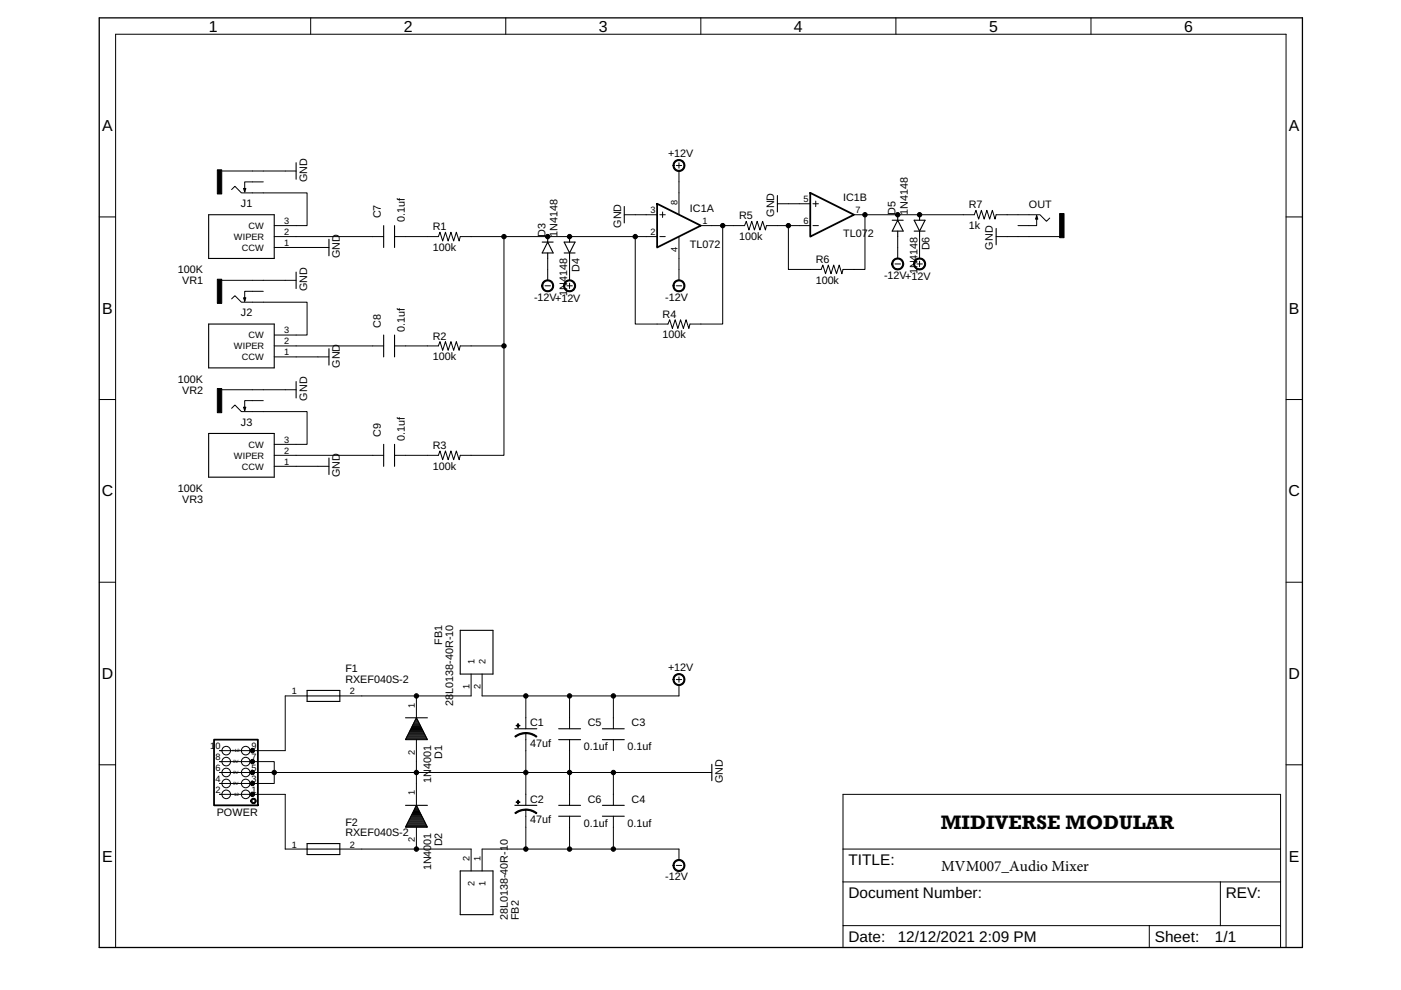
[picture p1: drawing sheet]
<svg xmlns="http://www.w3.org/2000/svg" width="297mm" height="210mm" viewBox="0 0 297 210" stroke-linecap="round" stroke-linejoin="round" font-family="sans-serif">
<path d="M21 3.8h255.1v197.1h-255.1z" fill="none" stroke="#000" stroke-width=".28"/>
<g fill="none" stroke="#000" stroke-width=".21">
<path d="M65.9 3.8v3.5M107.2 3.8v3.5M148.6 3.8v3.5M189.9 3.8v3.5M231.3 3.8v3.5M47 36.3h15.8M55.8 38.6h-3.9v2.1M143.4 35.1h1.1M144 34.5v1.2M144 36.3v9.2M21 46h3.5M47 59.4h15.8"/>
<path d="M49.1 40.2l.7-.7 1.4 1.4h13.9v6.9h-7M58.1 52.5h11.6M58.1 50.2h23.2M83.7 50.2h9.2l.4-1 .6 1.9 .5-1.9 .6 1.9 .6-1.9 .6 1.9 .6-1.9 .5 1.9 .3-.9h41.7M106.8 50.2v23.1h-9.2l-.3 1-.5-1.9-.6 1.9-.6-1.9-.6 1.9-.6-1.9-.5 1.9-.6-1.9-.4 .9h-9.2M116.1 54.8v4.6M120.8 54.8v4.6M132.4 45.5h6.9M139.9 50.2h1.2M139.9 45.5h1.2M140.5 44.9v1.2M144 50.2v9.2"/>
<path d="M148.6 47.8h9.3l.3-.9 .6 1.9 .6-1.9 .6 1.9 .5-1.9 .6 1.9 .6-1.9 .6 1.9 .2-1h9.3M153.2 47.8v20.9h-6.9l-.3 .9-.5-1.8-.6 1.8-.6-1.8-.6 1.8-.5-1.8-.6 1.8-.6-1.8-.4 .9h-6.9v-18.5M164.8 43.2h7M172.4 47.8h1.1M172.4 43.2h1.1M173 42.6v1.2M181.1 45.5h25.5l.3-.9 .6 1.9 .6-1.9 .6 1.9 .5-1.9 .6 1.9 .6-1.9 .6 1.9 .2-1h9.3l1.4 1.4 .7-.7M183.4 45.5v11.6h-4.7l-.2 .9-.6-1.8-.5 1.8-.6-1.8-.6 1.8-.6-1.8-.6 1.8-.5-1.8-.4 .9h-6.9v-9.3M189.8 56h1.1M190.3 50.2v4.6M194.4 56h1.2M195 50.2v4.6"/>
<path d="M195 55.4v1.1M211.2 50.2h13.5M219.8 45.8v2h-4M272.7 46h3.4M49.1 63.4l.7-.7 1.4 1.4h13.9v6.9h-7M55.8 61.8h-3.9v2M58.1 75.7h11.6M58.1 73.3h23.2M106.8 73.3v23.2h-9.2l-.3 1-.5-1.9-.6 1.9-.6-1.9-.6 1.9-.6-1.9-.5 1.9-.6-1.9-.4 .9h-9.2M115.5 60.6h1.2M120.2 60.6h1.1M120.8 60v1.2"/>
<path d="M143.4 60.6h1.1M21 84.7h3.5M47 82.6h15.8M49.1 86.6l.7-.7 1.4 1.4h13.9v6.9h-7M55.8 84.9h-3.9v2.1M58.1 98.9h11.6M58.1 96.5h23.2M272.7 84.7h3.4M21 123.4h3.5M272.7 123.4h3.4M53 159.2h.5M65.1 147.6h-4.6v11.6h-14h.6"/>
<path d="M88.3 147.6v4.6M88.3 156.8v14M99.9 142.9v4.7h-27.8M102.2 142.9v4.7h41.8v-2.4M111.5 147.6v6.9M111.5 155.4v15.4M120.8 147.6v6.9M120.8 156.8v14M130 147.6v6.9M130 156.8v2.4M143.4 144.1h1.1M144 143.5v1.2"/>
<path d="M21 162.2h3.5M46.5 163.8h104.4M46.5 161.5h11.6v4.6h-11.6M47.1 168.4h-.6h14v11.6h4.6M53 168.4h.5M88.3 175.4v4.6M111.5 171.7v8.3M120.8 173.1v6.9M130 163.8v7M130 173.1v6.9M272.7 162.2h3.4M72.1 180h27.8v4.7"/>
<path d="M143.4 183.5h1.1M144 182.4v-2.4h-41.8v4.7M178.7 196.3v-27.9h92.8v27.9M178.7 180h92.8M178.7 187h92.8M243.7 196.3v4.6M243.7 196.3h15M258.7 196.3h12.8v4.6h-92.8v-4.6h65M258.7 187v9.3M272.7 200.9v-193.6h-248.2v193.6"/>
<circle cx="48" cy="159.2" r=".91"/>
<circle cx="52.1" cy="159.2" r=".91"/>
<circle cx="48" cy="161.5" r=".91"/>
<circle cx="48" cy="163.8" r=".91"/>
<circle cx="48" cy="166.1" r=".91"/>
<circle cx="48" cy="168.4" r=".91"/>
<circle cx="52.1" cy="161.5" r=".91"/>
<circle cx="52.1" cy="163.8" r=".91"/>
<circle cx="52.1" cy="166.1" r=".91"/>
<circle cx="52.1" cy="168.4" r=".91"/>
</g>
<path d="M139.3 43.2l9.3 4.6-9.3 4.7zM171.8 40.9l9.3 4.6-9.3 4.7zM45.4 156.8h9.3v14h-9.3z" fill="none" stroke="#000" stroke-width=".38"/>
<g fill="#000" stroke="#000" stroke-width=".21">
<path d="M143 34.2a1.27 1.27 0 0 1 2 .2 1.27 1.27 0 0 1-.7 1.9 1.27 1.27 0 0 1-1.6-1.2h.2a1.05 1.05 0 0 1 1.6-.9 1.05 1.05 0 0 1 .1 1.8 1.05 1.05 0 0 1-1.7-.6v-.3h-.2z" fill-rule="evenodd"/>
<path d="M189.4 55.1a1.27 1.27 0 0 1 2 .2 1.27 1.27 0 0 1-.7 1.9 1.27 1.27 0 0 1-1.6-1.2h.2a1.04 1.04 0 0 1 1.5-1 1.04 1.04 0 0 1 .2 1.7 1.04 1.04 0 0 1-1.7-.5v-.2h-.2z" fill-rule="evenodd"/>
<path d="M194.1 55.1a1.28 1.28 0 0 1 2 .2 1.28 1.28 0 0 1-.8 1.9 1.28 1.28 0 0 1-1.6-1.2h.2a1.04 1.04 0 0 1 1.5-1 1.04 1.04 0 0 1 .3 1.7 1.04 1.04 0 0 1-1.7-.5l-.1-.2h-.2z" fill-rule="evenodd"/>
<path d="M115.2 59.7a1.27 1.27 0 0 1 2 .3 1.27 1.27 0 0 1-.8 1.8 1.27 1.27 0 0 1-1.5-1.2h.2a1.04 1.04 0 0 1 1.4-1 1.04 1.04 0 0 1 .3 1.8 1.04 1.04 0 0 1-1.7-.5v-.3h-.2z" fill-rule="evenodd"/>
<path d="M119.9 59.7a1.28 1.28 0 0 1 2 .3 1.28 1.28 0 0 1-.8 1.8 1.28 1.28 0 0 1-1.6-1.2h.2a1.04 1.04 0 0 1 1.5-1 1.04 1.04 0 0 1 .2 1.8 1.04 1.04 0 0 1-1.6-.5l-.1-.3h-.2z" fill-rule="evenodd"/>
<path d="M143 59.7a1.28 1.28 0 0 1 2.1 .2 1.28 1.28 0 0 1-.8 1.9 1.28 1.28 0 0 1-1.6-1.2h.2a1.05 1.05 0 0 1 1.6-.9 1.05 1.05 0 0 1 .1 1.8 1.05 1.05 0 0 1-1.7-.6v-.3h-.2z" fill-rule="evenodd"/>
<path d="M109.2 156.1l1.1-.6 1.2-.2v.3l-1.4 .2-.8 .5z" fill-rule="evenodd"/>
<path d="M111.5 155.3l1.2 .2 1.1 .6-.1 .2-1.3-.6-.9-.1z" fill-rule="evenodd"/>
<path d="M143 143.2a1.28 1.28 0 0 1 2.1 .2 1.28 1.28 0 0 1-.8 1.9 1.28 1.28 0 0 1-1.6-1.2h.2a1.05 1.05 0 0 1 1.6-.9 1.05 1.05 0 0 1 .1 1.8 1.05 1.05 0 0 1-1.7-.6v-.3h-.2z" fill-rule="evenodd"/>
<path d="M53.4 169.4a.59 .59 0 0 1 .9 .2 .59 .59 0 0 1-.4 .8 .59 .59 0 0 1-.8-.6h.3a.35 .35 0 0 1 .4-.3 .35 .35 0 0 1 .2 .5 .35 .35 0 0 1-.6 0v-.2h-.3z" fill-rule="evenodd"/>
<path d="M109.2 172.3l1.1-.6 1.2-.1v.2l-1.4 .3-.8 .4z" fill-rule="evenodd"/>
<path d="M111.5 171.5l1.2 .2 1.1 .6-.1 .2-1.3-.6-.9-.1z" fill-rule="evenodd"/>
<path d="M143 182.6a1.27 1.27 0 0 1 2.1 .2 1.27 1.27 0 0 1-.8 1.9 1.27 1.27 0 0 1-1.6-1.2h.2a1.05 1.05 0 0 1 1.6-.9 1.05 1.05 0 0 1 .1 1.8 1.05 1.05 0 0 1-1.7-.6v-.3h-.2z" fill-rule="evenodd"/>
<circle cx="106.8" cy="50.2" r=".47"/>
<circle cx="116.1" cy="50.2" r=".47"/>
<circle cx="120.8" cy="50.2" r=".47"/>
<circle cx="134.7" cy="50.2" r=".47"/>
<circle cx="153.2" cy="47.8" r=".47"/>
<circle cx="167.2" cy="47.8" r=".47"/>
<circle cx="183.4" cy="45.5" r=".47"/>
<circle cx="190.3" cy="45.5" r=".47"/>
<circle cx="195" cy="45.5" r=".47"/>
<circle cx="106.8" cy="73.3" r=".47"/>
<circle cx="53.5" cy="159.2" r=".47"/>
<circle cx="88.3" cy="147.6" r=".47"/>
<circle cx="111.5" cy="147.6" r=".47"/>
<circle cx="120.8" cy="147.6" r=".47"/>
<circle cx="130" cy="147.6" r=".47"/>
<circle cx="53.5" cy="166.1" r=".47"/>
<circle cx="53.5" cy="161.5" r=".47"/>
<circle cx="53.5" cy="163.8" r=".47"/>
<circle cx="53.5" cy="168.4" r=".47"/>
<circle cx="58.1" cy="163.8" r=".47"/>
<circle cx="88.3" cy="163.8" r=".47"/>
<circle cx="111.5" cy="163.8" r=".47"/>
<circle cx="120.8" cy="163.8" r=".47"/>
<circle cx="130" cy="163.8" r=".47"/>
<circle cx="88.3" cy="180" r=".47"/>
<circle cx="111.5" cy="180" r=".47"/>
<circle cx="120.8" cy="180" r=".47"/>
<circle cx="130" cy="180" r=".47"/>
</g>
<g fill="none" stroke="#000" stroke-width=".23">
<path d="M51.6 40h.5l-.2 .7zM62.8 34.5v3.5M44.2 45.5h13.9v9.3h-13.9zM62.8 57.7v3.5M69.7 50.7v3.5M81.3 47.8v4.7M83.7 47.8v4.7M115 51.3h2.3M116.1 51.3l1.2 2.3h-2.3zM116.1 50.2v1.1M116.1 53.6v1.2M119.6 53.6h2.3"/>
<path d="M119.6 51.3h2.3l-1.1 2.3zM120.8 50.2v1.1M120.8 53.6v1.2M132.4 43.8v3.5M164.8 41.5v3.4M189.2 46.7h2.3M190.3 46.7l1.2 2.3h-2.3zM190.3 45.5v1.2M190.3 49v1.2M193.8 49h2.3M193.8 46.7h2.3l-1.1 2.3zM195 45.5v1.2"/>
<path d="M195 49v1.2M211.2 48.4v3.5M219.8 45.8l.2 .7h-.4zM44.2 68.7h13.9v9.3h-13.9zM51.6 63.1h.5l-.2 .7zM69.7 73.9v3.5M81.3 71v4.7M83.7 71v4.7M44.2 91.9h13.9v9.3h-13.9zM51.6 86.3h.5l-.2 .7zM62.8 80.9v3.5M69.7 97.1v3.5"/>
<path d="M81.3 94.2v4.7M83.7 94.2v4.7M97.6 133.6h6.9v9.3h-6.9zM65.1 146.4h7v2.3h-7zM65.1 147.6h7M86 152.2h4.6M86.1 156.7h4.4M86.2 156.5h4.2M86.3 156.3h4M86.4 156.1h3.8M86.5 155.9h3.6M86.6 155.7h3.4"/>
<path d="M86.7 155.5h3.2M86.8 155.3h3M86.9 155.1h2.8M87 154.9h2.6M87.1 154.7h2.4M87.2 154.5h2.2M87.3 154.3h2M87.4 154.1h1.8M87.5 153.9h1.6M87.6 153.6h1.4M87.7 153.5h1.2M87.8 153.3h1"/>
<path d="M87.9 153.1h.8M88 152.9h.6M88.1 152.7h.4M88.2 152.5h.2M88.3 152.3h.1M88.3 152.2l2.3 4.6h-4.6zM109.2 154.5h4.6M118.4 154.5h4.7M118.4 156.8h4.7M127.7 154.5h4.7M127.7 156.8h4.7M65.1 178.9h7v2.3h-7z"/>
<path d="M86 170.8h4.6M86 175.3h4.6M86.1 175.1h4.4M86.2 174.9h4.2M86.3 174.7h4M86.4 174.5h3.7M86.5 174.3h3.6M86.6 174.1h3.4M86.7 173.9h3.2M86.8 173.7h3M86.9 173.5h2.8M87 173.3h2.6"/>
<path d="M87.1 173.1h2.4M87.2 172.9h2.2M87.3 172.7h2M87.4 172.5h1.8M87.5 172.3h1.5M87.6 172.1h1.4M87.7 171.9h1.2M87.8 171.7h1M87.9 171.5h.7M88 171.3h.6M88.1 171.1h.4M88.2 170.9h.1"/>
<path d="M88.3 170.8l2.3 4.6h-4.6zM109.2 170.8h4.6M118.4 170.8h4.7M118.4 173.1h4.7M127.7 170.8h4.7M127.7 173.1h4.7M150.9 162.1v3.4M65.1 180h7M97.6 184.7h6.9v9.2h-6.9z"/>
</g>
<path d="M46.1 36h.9v5.1h-.9zM46.1 59.2h.9v5.1h-.9zM224.7 45.3h.9v5.1h-.9zM46.1 82.4h.9v5.1h-.9zM109.4 153.8h.8v.1h-.8zM109.8 153.4h.1v.8h-.1zM109.4 170h.8v.1h-.8zM109.8 169.7h.1v.8h-.1z" fill="#000" stroke="#000" stroke-width=".21"/>
<text font-size="4.2" x="199.5" y="175.7">MIDIVERSE MODULAR</text>
<g font-size="3.4">
<text x="44.3" y="6.7">1</text>
<text x="85.6" y="6.7">2</text>
<text x="127" y="6.7">3</text>
<text x="168.3" y="6.7">4</text>
<text x="209.7" y="6.7">5</text>
<text x="251.1" y="6.7">6</text>
<text x="21.7" y="27.8">A</text>
<text x="273.3" y="27.8">A</text>
<text x="21.7" y="66.5">B</text>
<text x="273.3" y="66.5">B</text>
<text x="21.6" y="105.3">C</text>
<text x="273.2" y="105.3">C</text>
<text x="21.6" y="144">D</text>
<text x="273.2" y="144">D</text>
<text x="21.7" y="182.7">E</text>
<text x="273.3" y="182.7">E</text>
</g>
<g font-size="3.3">
<text x="179.9" y="183.5">TITLE:</text>
<text x="199.6" y="184.7">MVM007_Audio Mixer</text>
<text x="179.9" y="190.5">Document Number:</text>
<text x="259.9" y="190.5">REV:</text>
<text x="179.9" y="199.7">Date:</text>
<text x="190.3" y="199.7">12/12/2021 2:09 PM</text>
<text x="244.8" y="199.7">Sheet:</text>
<text x="257.6" y="199.7">1/1</text>
</g>
<g font-size="2.3">
<text x="141.6" y="33.4">+12V</text>
<text x="65.1" y="38.6" transform="rotate(-90 65.1 38.6)">GND</text>
<text x="51.1" y="43.9">J1</text>
<text x="80.7" y="46.3" transform="rotate(-90 80.7 46.3)">C7</text>
<text x="85.9" y="47.1" transform="rotate(-90 85.9 47.1)">0.1uf</text>
<text x="146.3" y="44.9">IC1A</text>
<text x="156.7" y="46.5">R5</text>
<text x="164.1" y="46" transform="rotate(-90 164.1 46)">GND</text>
<text x="178.7" y="42.6">IC1B</text>
<text x="189.9" y="45.5" transform="rotate(-90 189.9 45.5)">D5</text>
<text x="192.4" y="45.5" transform="rotate(-90 192.4 45.5)">1N4148</text>
<text x="205.4" y="44.2">R7</text>
<text x="218.2" y="44.1">OUT</text>
<text x="91.8" y="53.2">100k</text>
<text x="91.8" y="48.8">R1</text>
<text x="115.7" y="50.2" transform="rotate(-90 115.7 50.2)">D3</text>
<text x="118.2" y="50.2" transform="rotate(-90 118.2 50.2)">1N4148</text>
<text x="131.7" y="48.3" transform="rotate(-90 131.7 48.3)">GND</text>
<text x="146.3" y="52.5">TL072</text>
<text x="156.7" y="50.9">100k</text>
<text x="178.7" y="50.2">TL072</text>
<text x="197" y="53.1" transform="rotate(-90 197 53.1)">D6</text>
<text x="205.4" y="48.5">1k</text>
<text x="210.5" y="52.9" transform="rotate(-90 210.5 52.9)">GND</text>
<text x="37.7" y="57.9">100K</text>
<text x="72.1" y="54.8" transform="rotate(-90 72.1 54.8)">GND</text>
<text x="122.8" y="57.7" transform="rotate(-90 122.8 57.7)">D4</text>
<text x="172.9" y="55.8">R6</text>
<text x="187.4" y="59.1">-12V+12V</text>
<text x="194.5" y="58.2" transform="rotate(-90 194.5 58.2)">1N4148</text>
<text x="38.6" y="60.3">VR1</text>
<text x="65.1" y="61.8" transform="rotate(-90 65.1 61.8)">GND</text>
<text x="113.2" y="63.7">-12V+12V</text>
<text x="120.3" y="62.8" transform="rotate(-90 120.3 62.8)">1N4148</text>
<text x="141.1" y="63.7">-12V</text>
<text x="172.9" y="60.1">100k</text>
<text x="51.1" y="67.1">J2</text>
<text x="80.7" y="69.5" transform="rotate(-90 80.7 69.5)">C8</text>
<text x="85.9" y="70.3" transform="rotate(-90 85.9 70.3)">0.1uf</text>
<text x="91.8" y="72">R2</text>
<text x="140.5" y="67.3">R4</text>
<text x="140.5" y="71.7">100k</text>
<text x="72.1" y="78" transform="rotate(-90 72.1 78)">GND</text>
<text x="91.8" y="76.4">100k</text>
<text x="37.7" y="81.1">100K</text>
<text x="38.6" y="83.5">VR2</text>
<text x="65.1" y="84.9" transform="rotate(-90 65.1 84.9)">GND</text>
<text x="51.1" y="90.3">J3</text>
<text x="80.7" y="92.7" transform="rotate(-90 80.7 92.7)">C9</text>
<text x="85.9" y="93.5" transform="rotate(-90 85.9 93.5)">0.1uf</text>
<text x="91.8" y="95.2">R3</text>
<text x="72.1" y="101.2" transform="rotate(-90 72.1 101.2)">GND</text>
<text x="91.8" y="99.6">100k</text>
<text x="37.7" y="104.3">100K</text>
<text x="38.6" y="106.6">VR3</text>
<text x="93.8" y="136.7" transform="rotate(-90 93.8 136.7)">FB1</text>
<text x="73.2" y="142.6">F1</text>
<text x="141.6" y="142.3">+12V</text>
<text x="73.2" y="144.9">RXEF040S-2</text>
<text x="96.1" y="149.6" transform="rotate(-90 96.1 149.6)">28L0138-40R-10</text>
<text x="112.4" y="153.9">C1</text>
<text x="124.6" y="153.9">C5</text>
<text x="133.9" y="153.9">C3</text>
<text x="93.8" y="160.9" transform="rotate(-90 93.8 160.9)">D1</text>
<text x="112.4" y="158.3">47uf</text>
<text x="123.8" y="159">0.1uf</text>
<text x="133.1" y="159">0.1uf</text>
<text x="91.4" y="166" transform="rotate(-90 91.4 166)">1N4001</text>
<text x="153.2" y="166.1" transform="rotate(-90 153.2 166.1)">GND</text>
<text x="46" y="173">POWER</text>
<text x="112.4" y="170.2">C2</text>
<text x="124.6" y="170.2">C6</text>
<text x="133.9" y="170.2">C4</text>
<text x="73.2" y="177.3">RXEF040S-2</text>
<text x="73.2" y="175">F2</text>
<text x="93.8" y="179.5" transform="rotate(-90 93.8 179.5)">D2</text>
<text x="112.4" y="174.6">47uf</text>
<text x="123.8" y="175.3">0.1uf</text>
<text x="133.1" y="175.3">0.1uf</text>
<text x="91.4" y="184.5" transform="rotate(-90 91.4 184.5)">1N4001</text>
<text x="141.1" y="186.6">-12V</text>
<text x="107.7" y="195.1" transform="rotate(-90 107.7 195.1)">28L0138-40R-10</text>
<text x="110" y="195.1" transform="rotate(-90 110 195.1)">FB2</text>
</g>
<g font-size="1.9">
<text x="60.3" y="47.5">3</text>
<text x="137.9" y="45.2">3</text>
<text x="143.6" y="43.4" transform="rotate(-90 143.6 43.4)">8</text>
<text x="148.9" y="47.5">1</text>
<text x="170.4" y="47.5">6</text>
<text x="170.4" y="42.9">5</text>
<text x="181.4" y="45.2">7</text>
<text x="49.6" y="50.9">WIPER</text>
<text x="51.3" y="53.2">CCW</text>
<text x="52.7" y="48.5">CW</text>
<text x="60.3" y="52.2">1</text>
<text x="60.3" y="49.8">2</text>
<text x="137.9" y="49.8">2</text>
<text x="143.6" y="53.4" transform="rotate(-90 143.6 53.4)">4</text>
<text x="52.7" y="71.7">CW</text>
<text x="60.3" y="70.7">3</text>
<text x="49.6" y="74.1">WIPER</text>
<text x="51.3" y="76.4">CCW</text>
<text x="60.3" y="75.3">1</text>
<text x="60.3" y="73">2</text>
<text x="52.7" y="94.9">CW</text>
<text x="60.3" y="93.9">3</text>
<text x="49.6" y="97.2">WIPER</text>
<text x="51.3" y="99.6">CCW</text>
<text x="60.3" y="98.5">1</text>
<text x="60.3" y="96.2">2</text>
<text x="100.6" y="140.8" transform="rotate(-90 100.6 140.8)">1</text>
<text x="102.9" y="140.8" transform="rotate(-90 102.9 140.8)">2</text>
<text x="61.9" y="147.2">1</text>
<text x="74.2" y="147.2">2</text>
<text x="99.6" y="146.1" transform="rotate(-90 99.6 146.1)">1</text>
<text x="101.9" y="146.1" transform="rotate(-90 101.9 146.1)">2</text>
<text x="88" y="150.1" transform="rotate(-90 88 150.1)">1</text>
<text x="44.6" y="158.8">10</text>
<text x="45.7" y="161.1">8</text>
<text x="53.3" y="161.1">7</text>
<text x="53.3" y="158.8">9</text>
<text x="88" y="160" transform="rotate(-90 88 160)">2</text>
<text x="45.7" y="165.8">4</text>
<text x="45.7" y="163.5">6</text>
<text x="53.3" y="165.8">3</text>
<text x="53.3" y="163.5">5</text>
<text x="45.7" y="168.1">2</text>
<text x="53.3" y="168.1">1</text>
<text x="88" y="168.6" transform="rotate(-90 88 168.6)">1</text>
<text x="61.9" y="179.7">1</text>
<text x="74.2" y="179.7">2</text>
<text x="88" y="178.6" transform="rotate(-90 88 178.6)">2</text>
<text x="99.6" y="182.5" transform="rotate(-90 99.6 182.5)">2</text>
<text x="101.9" y="182.5" transform="rotate(-90 101.9 182.5)">1</text>
<text x="100.6" y="187.9" transform="rotate(-90 100.6 187.9)">2</text>
<text x="102.9" y="187.9" transform="rotate(-90 102.9 187.9)">1</text>
</g>
<g font-size="1">
<text x="49.2" y="159.5">+12</text>
<text x="49.4" y="161.8">0V</text>
<text x="49.4" y="164.2">0V</text>
<text x="49.4" y="166.5">0V</text>
<text x="49.3" y="168.8">-12</text>
</g>
</svg>
